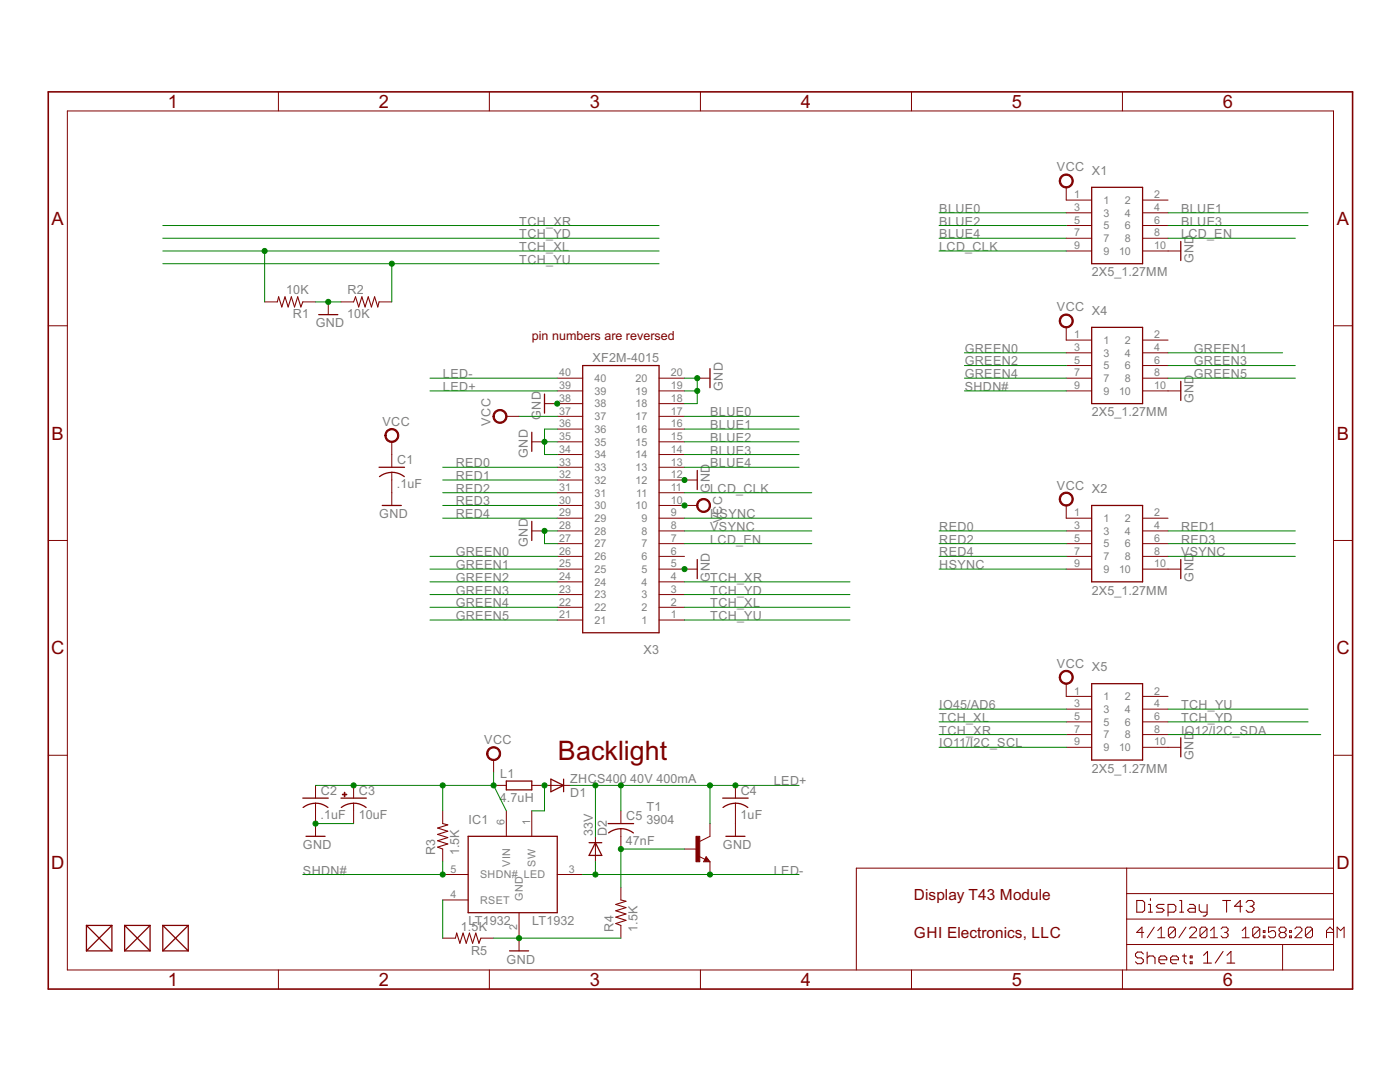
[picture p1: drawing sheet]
<svg xmlns="http://www.w3.org/2000/svg" width="279mm" height="216mm" viewBox="0 0 279 216" stroke-linecap="round" stroke-linejoin="round" font-family="sans-serif">
<g fill="none" stroke="#800000" stroke-width=".2">
<path d="M55.6 18.3v3.8M97.7 18.3v3.8M139.8 18.3v3.8M181.9 18.3v3.8M224 18.3v3.8M13.4 22.1h252.7v171.4h-252.7zM212.8 37.4v2.5h5.1M228 39.9h5.1M212.8 50.1h5.1M212.8 42.5h5.1M212.8 45h5.1M212.8 47.5h5.1"/>
<path d="M228 50.1h7.6M228 42.5h5.1M228 45h5.1M228 47.5h5.1M9.6 65h3.8M52.8 60.2h2.6M60.4 60.2h2.6M65.5 60.2v2.6M68.1 60.2h2.5M75.6 60.2h2.6M111.2 78h5.1M111.2 75.5h5.1"/>
<path d="M131.5 78h5.1M131.5 75.5h5.1M139.1 75.5h2.6M212.8 78h5.1M212.8 65.3v2.6h5.1M212.8 70.4h5.1M212.8 72.9h5.1M212.8 75.5h5.1M228 78h7.6M228 67.9h5.1M228 70.4h5.1M228 72.9h5.1"/>
<path d="M228 75.5h5.1M266.1 65h3.8M78.2 88.2v5M78.2 94.3v6.6M101 83.1h2.6M106.1 88.2h2.6M108.7 80.5h7.6M111.2 88.2h5.1M111.2 95.8h5.1M111.2 83.1h5.1M111.2 98.3h5.1M111.2 93.2h5.1"/>
<path d="M111.2 90.7h5.1M111.2 85.6h5.1M131.5 88.2h5.1M131.5 95.8h7.6M131.5 83.1h5.1M131.5 80.5h5.1M131.5 98.3h5.1M131.5 93.2h5.1M131.5 90.7h5.1M131.5 85.6h5.1M9.6 107.8h3.8M106.1 105.9h2.6"/>
<path d="M111.2 113.6h5.1M111.2 103.4h5.1M111.2 105.9h5.1M111.2 108.5h5.1M111.2 111h5.1M111.2 118.6h5.1M111.2 116.1h5.1M111.2 100.9h5.1M131.5 113.6h7.6M131.5 103.4h5.1M131.5 105.9h5.1M131.5 108.5h5.1"/>
<path d="M131.5 111h5.1M131.5 118.6h5.1M131.5 116.1h5.1M131.5 100.9h7.6M212.8 100.9v2.5h5.1M212.8 113.6h5.1M212.8 105.9h5.1M212.8 108.5h5.1M212.8 111h5.1M228 113.6h7.6M228 103.4h5.1M228 105.9h5.1"/>
<path d="M228 108.5h5.1M228 111h5.1M266.1 107.8h3.8M111.2 123.7h5.1M111.2 121.2h5.1M131.5 123.7h5.1M131.5 121.2h5.1M212.8 136.4v2.6h5.1M228 139h5.1M9.6 150.7h3.8M63 156.7v2.6M70.6 156.7v2.6"/>
<path d="M98.5 151.7v2.5M98.5 156.7h2.5M106.1 156.7h7.6M146.8 156.7v2.6M212.8 149.1h5.1M212.8 141.5h5.1M212.8 144h5.1M212.8 146.6h5.1M228 149.1h7.6M228 141.5h5.1M228 144h5.1M228 146.6h5.1"/>
<path d="M266.1 150.7h3.8M63 160.3v6.6M70.6 160.3v4M88.3 174.5h5.1M88.3 179.6h5.1M88.3 161.8v2.5M88.3 169.4v2.6M101 161.8v5.1M106.1 161.8v5.1M111.2 174.5h5.1M118.8 166.9v5.1M123.9 161.8v2.5"/>
<path d="M123.9 165.4v4M123.9 177v2.6M136.6 169.4h2.5M139.4 170.9l1.3 .6M140.9 170.9l.8 1.1h-1.3zM141.7 164.3v2.6l-2 1M141.7 172v2.5M146.8 160.3v6.6M224.9 173.2v20.3M224.9 178.3h41.2M266.1 173.2h-95.2v20.3M55.6 193.5v3.9"/>
<path d="M88.3 187.2h2.6M96 187.2h2.5M97.7 193.5v3.9M103.6 182.1v7.6M123.9 184.7v2.5M139.8 193.5v3.9M181.9 193.5v3.9M224 193.5v3.9M224.9 188.5h41.2M224.9 183.4h41.2M228.3 186.1h-1.5l1.1-1.1v2.1M230.4 185l-1.4 2.1"/>
<path d="M231.1 185.7l.7-.7v2.1M231.1 187.1h1.4M234.6 185.4v1.4l-.4 .3h-.7l-.3-.3M234.6 185.4l-.4-.4h-.7l-.3 .4v1.4M234.6 185.4l-1.4 1.4M236.7 185l-1.4 2.1M237.4 185.4l.3-.4h.7l.4 .4v.3l-1.4 1.4h1.4M240.9 185.4v1.4l-.4 .3h-.7l-.3-.3M240.9 185.4l-.4-.4h-.7l-.3 .4v1.4M240.9 185.4l-1.4 1.4M241.6 187.1h1.4M241.6 185.7l.7-.7v2.1"/>
<path d="M243.7 185.4l.3-.4h.8l.3 .4v.3l-.3 .4M244.4 186.1h.4M244.8 186.1l.3 .3v.4l-.3 .3h-.8l-.3-.3M247.9 187.1h1.4M247.9 185.7l.7-.7v2.1M251.4 185.4v1.4l-.3 .3h-.7l-.4-.3M251.4 185.4l-.3-.4h-.7l-.4 .4v1.4M251.4 185.4l-1.4 1.4M252.1 185.7h.4v.4h-.4zM252.1 186.8h.4v.3h-.4zM254.6 185h-1.4v1.1l.7-.4h.3l.4 .4v.7l-.4 .3h-.7l-.3-.3M255.6 186.1h.7"/>
<path d="M255.6 186.1l-.3 .3v.4l.3 .3h.7l.4-.3v-.4l-.4-.3M255.6 186.1l-.3-.4v-.3l.3-.4h.7l.4 .4v.3l-.4 .4M256 188.5v5M257.4 185.7h.3v.4h-.3zM257.4 186.8h.3v.3h-.3zM258.4 185.4l.4-.4h.7l.3 .4v.3l-1.4 1.4h1.4M261.9 185.4v1.4l-.3 .3h-.7l-.4-.3M261.9 185.4l-.3-.4h-.7l-.4 .4v1.4M261.9 185.4l-1.4 1.4M264.7 186.1h1.4M266.1 185.7l-.7-.7-.7 .7v1.4M266.8 187.1v-2.1l.7 .7 .7-.7v2.1"/>
</g>
<g fill="none" stroke="#800000" stroke-width=".21">
<path d="M55.4 60.2l.2-1 .6 2.1 .7-2.1 .6 2.1 .6-2.1 .7 2.1 .6-2.1 .6 2.1 .4-1.1M70.6 60.2l.4-1 .6 2.1 .6-2.1 .7 2.1 .6-2.1 .6 2.1 .7-2.1 .6 2.1 .2-1.1M88.3 164.3l1.1 .3-2.1 .6 2.1 .7-2.1 .6 2.1 .6-2.1 .7 2.1 .6-2.1 .6 1 .4M123.9 179.6l1 .2-2 .7 2 .6-2 .6 2 .7-2 .6 2 .6-2 .7 1 .4M226.9 179.7h1.1l.4 .4v1.5l-.4 .4h-1.1zM229.6 179.3v.4M235.4 179.7h.4v2.3M244 179.7h1.6M244.8 179.7v2.3M90.9 187.2l.2-1 .7 2 .6-2 .6 2 .7-2 .6 2 .7-2 .6 2 .4-1M228.2 190.4l-.4-.4h-.8l-.4 .4v.4l.4 .3h.8l.4 .4v.4l-.4 .4h-.8l-.4-.4M228.9 190v2.3"/>
<path d="M228.9 191.1l.4-.3h.8l.4 .3v1.2M229.2 182h.8M229.2 180.5h.4v1.5M231.3 191.5h1.6v-.4l-.4-.3h-.8l-.4 .3v.8l.4 .4h.8M232.3 180.5h-1.1l-.4 .3 .4 .5h.7l.4 .3-.4 .4h-1.1M233.1 182h1.2l.4-.4v-.8l-.4-.3h-1.2v2.3M233.6 191.5h1.6v-.4l-.4-.3h-.8l-.4 .3v.8l.4 .4h.8M235.4 182h.8M236 190.8h.7M236.3 190.4v1.5l.4 .4M237.4 180.5h.8l.3 .3v1.2h-1.1l-.4-.4 .4-.3h1.1M237.5 190.8h.4v.3h-.4z"/>
<path d="M237.5 191.9h.4v.4h-.4zM239.3 180.5v1.1l.4 .4h1.2M240.2 190.6l.8-.8v2.4M240.2 192.2h1.6M240.9 180.5v1.9l-.4 .4h-.4M244.1 189.8l-1.6 2.4M244.9 192.2h1.5M244.9 190.6l.8-.8v2.4M247.9 180.8h-1.5l1.1-1.1v2.3M248.7 180.1l.4-.4h.8l.4 .4v.4l-.4 .3M249.5 180.8h.4M249.9 180.8l.4 .5v.3l-.4 .4h-.8l-.4-.4"/>
</g>
<path d="M9.6 18.3h260.3v179.1h-260.3z" fill="none" stroke="#800000" stroke-width=".32"/>
<g fill="none" stroke="#800000" stroke-width=".25">
<path d="M217.9 37.4h10.1v15.2h-10.1zM235.6 48.2v3.8M63.6 62.8h3.8M108.7 78.6v3.8M116.3 72.9h15.2v53.4h-15.2zM141.7 73.6v3.8M217.9 65.3h10.1v15.2h-10.1zM235.6 76.1v3.8M75.6 93.2h5.1M75.7 95.1a4 4 0 0 1 5 0M106.1 86.3v3.8M139.1 93.9v3.8"/>
<path d="M76.3 100.9h3.8M106.1 104v3.8M139.1 111.7v3.8M217.9 100.9h10.1v15.2h-10.1zM235.6 111.7v3.8M217.9 136.4h10.1v15.3h-10.1zM60.4 159.3h5.1M68.1 159.3h5M101 155.9h5.1v1.7h-5.1zM109.9 155.5l2.6 1.2-2.6 1.3zM112.5 155.5v2.5M144.2 159.3h5.1"/>
<path d="M235.6 147.2v3.8M60.5 161.1a4 4 0 0 1 4.9 0M61.1 166.9h3.8M68.1 161.1a4 4 0 0 1 5 0M93.4 166.9h17.8v15.2h-17.8zM117.6 168.1h2.5M118.8 168.1l1.3 2.6h-2.5zM121.4 164.3h5M121.5 166.2a4 4 0 0 1 4.9 0M140.9 171.4l.2 .3h-.4l.2-.5 .5 .6h-.7M144.3 161.1a4 4 0 0 1 4.9 0M144.9 166.9h3.8"/>
<path d="M17.3 189.7h5M17.3 184.7h5M17.3 184.7l5 5M17.3 184.7v5M22.3 184.7l-5 5M22.3 184.7v5M24.9 189.7h5.1M24.9 184.7l5.1 5M24.9 184.7h5.1M24.9 184.7v5M30 184.7l-5.1 5M30 184.7v5"/>
<path d="M32.5 189.7h5.1M32.5 184.7h5.1M32.5 184.7l5.1 5M32.5 184.7v5M37.6 184.7l-5.1 5M37.6 184.7v5M101.7 189.7h3.8"/>
</g>
<g fill="#800000" stroke="#800000" stroke-width=".2">
<path d="M97.5 149.4a1.4 1.4 0 0 1 2.2 .2 1.4 1.4 0 0 1-.8 2.1 1.4 1.4 0 0 1-1.8-1.3h.3a1.15 1.15 0 0 1 1.6-1.1 1.15 1.15 0 0 1 .3 1.9 1.15 1.15 0 0 1-1.9-.5v-.3h-.3z" fill-rule="evenodd"/>
<path d="M211.8 98.6a1.4 1.4 0 0 1 2.2 .3 1.4 1.4 0 0 1-.8 2 1.4 1.4 0 0 1-1.8-1.3h.2a1.15 1.15 0 0 1 1.7-1.1 1.15 1.15 0 0 1 .2 1.9 1.15 1.15 0 0 1-1.8-.5l-.1-.3h-.2z" fill-rule="evenodd"/>
<path d="M211.8 35.2a1.4 1.4 0 0 1 2.2 .2 1.4 1.4 0 0 1-.8 2.1 1.4 1.4 0 0 1-1.8-1.4h.2a1.15 1.15 0 0 1 1.6-1.1 1.15 1.15 0 0 1 .3 1.9 1.15 1.15 0 0 1-1.8-.5l-.1-.3h-.2z" fill-rule="evenodd"/>
<path d="M211.8 63.1a1.4 1.4 0 0 1 2.2 .2 1.4 1.4 0 0 1-.8 2.1 1.4 1.4 0 0 1-1.8-1.3h.2a1.15 1.15 0 0 1 1.6-1.1 1.15 1.15 0 0 1 .3 1.9 1.15 1.15 0 0 1-1.8-.6l-.1-.2h-.2z" fill-rule="evenodd"/>
<path d="M211.8 134.2a1.4 1.4 0 0 1 2.2 .2 1.4 1.4 0 0 1-.8 2.1 1.4 1.4 0 0 1-1.8-1.4h.2a1.15 1.15 0 0 1 1.6-1 1.15 1.15 0 0 1 .3 1.9 1.15 1.15 0 0 1-1.8-.6l-.1-.3h-.2z" fill-rule="evenodd"/>
<path d="M77.2 85.9a1.4 1.4 0 0 1 2.2 .3 1.4 1.4 0 0 1-.8 2.1 1.4 1.4 0 0 1-1.8-1.4h.2a1.15 1.15 0 0 1 1.7-1.1 1.15 1.15 0 0 1 .2 1.9 1.15 1.15 0 0 1-1.8-.5l-.1-.3h-.2z" fill-rule="evenodd"/>
<path d="M98.8 82.1a1.4 1.4 0 0 1 2.2 .3 1.4 1.4 0 0 1-.8 2 1.4 1.4 0 0 1-1.8-1.3h.2a1.15 1.15 0 0 1 1.7-1.1 1.15 1.15 0 0 1 .2 1.9 1.15 1.15 0 0 1-1.8-.5l-.1-.3h-.2z" fill-rule="evenodd"/>
<path d="M139.4 99.9a1.39 1.39 0 0 1 2.2 .2 1.39 1.39 0 0 1-.8 2.1 1.39 1.39 0 0 1-1.8-1.3h.3a1.14 1.14 0 0 1 1.6-1.1 1.14 1.14 0 0 1 .3 1.9 1.14 1.14 0 0 1-1.9-.5v-.3h-.3z" fill-rule="evenodd"/>
</g>
<g fill="#800000" stroke="#800000" stroke-width=".2">
<path d="M138.9 166.9h.8v5.1h-.8z"/>
<path d="M68.3 158.5h.9v.1h-.9z"/>
<path d="M68.7 158.1h.1v.9h-.1z"/>
</g>
<g fill="none" stroke="#008000" stroke-width=".2">
<path d="M32.5 45h99M32.5 47.5h99M32.5 50.1h99M32.5 52.6h99M52.8 50.1v10.1M78.2 52.6v7.6M187.4 42.5h25.4M187.4 45h25.4M187.4 47.5h25.4M187.4 50.1h25.4M233.1 42.5h27.9M233.1 45h27.9"/>
<path d="M233.1 47.5h25.4M63 60.2h5.1M85.8 75.5h25.4M85.8 78h25.4M136.6 75.5h2.5v5h-2.5M136.6 78h2.5M192.5 75.5h20.3M192.5 78h20.3M192.5 70.4h20.3M192.5 72.9h20.3M233.1 75.5h25.4M233.1 70.4h22.9"/>
<path d="M233.1 72.9h25.4M88.3 93.2h22.9M88.3 95.8h22.9M88.3 98.3h22.9M103.6 83.1h7.6M108.7 88.2h2.5M111.2 85.6h-2.5v5.1h2.5M136.6 85.6h22.9M136.6 90.7h22.9M136.6 88.2h22.9M136.6 83.1h22.9M136.6 93.2h22.9"/>
<path d="M136.6 98.3h25.4M85.8 111h25.4M85.8 113.6h25.4M85.8 116.1h25.4M85.8 118.6h25.4M88.3 100.9h22.9M88.3 103.4h22.9M111.2 105.9h-2.5v2.6h2.5M136.6 105.9h25.4M136.6 108.5h25.4M136.6 103.4h25.4M136.6 116.1h33"/>
<path d="M136.6 118.6h33M187.4 105.9h25.4M187.4 108.5h25.4M187.4 111h25.4M187.4 113.6h25.4M233.1 105.9h25.4M233.1 108.5h25.4M233.1 111h25.4M85.8 121.2h25.4M85.8 123.7h25.4M136.6 121.2h33M136.6 123.7h33"/>
<path d="M63 156.7h35.5M88.3 156.7v5.1M98.5 154.2v2.5M98.5 156.7l2.5 5.1M108.7 156.7v5.1h-2.6M113.7 156.7h45.8M118.8 156.7v10.2M123.9 156.7v5.1M141.7 156.7v7.6M187.4 144h25.4M187.4 141.5h25.4M187.4 146.6h25.4"/>
<path d="M187.4 149.1h25.4M233.1 144h27.9M233.1 141.5h27.9M233.1 146.6h30.5M63 164.3h7.6M88.3 172v2.5h-27.9M88.3 179.6v7.6M116.3 174.5h43.2M118.8 172v2.5M136.6 169.4h-12.7v7.6M98.5 187.2h25.4"/>
</g>
<g fill="#008000" stroke="#008000" stroke-width=".2">
<circle cx="103.6" cy="187.2" r=".51"/>
<circle cx="63" cy="164.3" r=".51"/>
<circle cx="65.5" cy="60.2" r=".51"/>
<circle cx="108.7" cy="88.2" r=".51"/>
<circle cx="108.7" cy="105.9" r=".51"/>
<circle cx="139.1" cy="75.5" r=".51"/>
<circle cx="139.1" cy="78" r=".51"/>
<circle cx="136.6" cy="95.8" r=".51"/>
<circle cx="136.6" cy="113.6" r=".51"/>
<circle cx="111.2" cy="80.5" r=".51"/>
<circle cx="98.5" cy="156.7" r=".51"/>
<circle cx="88.3" cy="156.7" r=".51"/>
<circle cx="70.6" cy="156.7" r=".51"/>
<circle cx="136.6" cy="100.9" r=".51"/>
<circle cx="108.7" cy="156.7" r=".51"/>
<circle cx="123.9" cy="169.4" r=".51"/>
<circle cx="88.3" cy="174.5" r=".51"/>
<circle cx="146.8" cy="156.7" r=".51"/>
<circle cx="141.7" cy="156.7" r=".51"/>
<circle cx="123.9" cy="156.7" r=".51"/>
<circle cx="118.8" cy="156.7" r=".51"/>
<circle cx="118.8" cy="174.5" r=".51"/>
<circle cx="141.7" cy="174.5" r=".51"/>
<circle cx="52.8" cy="50.1" r=".51"/>
<circle cx="78.2" cy="52.6" r=".51"/>
</g>
<text font-size="6" fill="#800000" x="111.3" y="151.6">Backlight</text>
<g font-size="4.1" fill="#800000">
<text x="33.5" y="21.5">1</text>
<text x="75.6" y="21.5">2</text>
<text x="117.7" y="21.5">3</text>
<text x="159.8" y="21.5">4</text>
<text x="201.9" y="21.5">5</text>
<text x="244.1" y="21.5">6</text>
<text x="10.3" y="44.9">A</text>
<text x="266.8" y="44.9">A</text>
<text x="10.3" y="87.7">B</text>
<text x="266.8" y="87.7">B</text>
<text x="10.2" y="130.6">C</text>
<text x="266.7" y="130.6">C</text>
<text x="10.2" y="173.4">D</text>
<text x="266.7" y="173.4">D</text>
<text x="33.5" y="196.7">1</text>
<text x="75.6" y="196.7">2</text>
<text x="117.7" y="196.7">3</text>
<text x="159.8" y="196.7">4</text>
<text x="201.9" y="196.7">5</text>
<text x="244.1" y="196.7">6</text>
</g>
<g font-size="3.4" fill="#800000">
<text x="182.4" y="179.6">Display T43 Module</text>
<text x="182.4" y="187.2">GHI Electronics, LLC</text>
</g>
<g font-size="2.8" fill="#808080">
<text x="210.9" y="34.2">VCC X1</text>
<text x="103.6" y="45">TCH_XR</text>
<text x="103.6" y="47.5">TCH_YD</text>
<text x="187.4" y="42.5">BLUE0</text>
<text x="187.4" y="45">BLUE2</text>
<text x="187.4" y="47.5">BLUE4</text>
<text x="235.7" y="42.5">BLUE1</text>
<text x="235.7" y="45">BLUE3</text>
<text x="235.7" y="47.5">LCD_EN</text>
<text x="103.6" y="50.1">TCH_XL</text>
<text x="103.6" y="52.6">TCH_YU</text>
<text x="187.4" y="50.1">LCD_CLK</text>
<text x="238.2" y="52.6" transform="rotate(-90 238.2 52.6)">GND</text>
<text x="57.1" y="58.7">10K</text>
<text x="69.4" y="58.7">R2</text>
<text x="217.9" y="55.2">2X5_1.27MM</text>
<text x="58.5" y="63.5">R1</text>
<text x="63" y="65.3">GND</text>
<text x="69.3" y="63.5">10K</text>
<text x="210.9" y="62.1">VCC X4</text>
<text x="192.5" y="70.4">GREEN0</text>
<text x="238.2" y="70.4">GREEN1</text>
<text x="88.4" y="75.5">LED-</text>
<text x="118.2" y="72.2">XF2M-4015</text>
<text x="144.2" y="78" transform="rotate(-90 144.2 78)">GND</text>
<text x="192.5" y="72.9">GREEN2</text>
<text x="192.5" y="75.5">GREEN4</text>
<text x="238.2" y="72.9">GREEN3</text>
<text x="238.2" y="75.5">GREEN5</text>
<text x="88.4" y="78">LED+</text>
<text x="107.9" y="83.8" transform="rotate(-90 107.9 83.8)">GND</text>
<text x="141.7" y="83.1">BLUE0</text>
<text x="192.5" y="78">SHDN#</text>
<text x="217.9" y="83.1">2X5_1.27MM</text>
<text x="238.2" y="80.5" transform="rotate(-90 238.2 80.5)">GND</text>
<text x="76.3" y="85">VCC</text>
<text x="97.9" y="84.9" transform="rotate(-90 97.9 84.9)">VCC</text>
<text x="141.7" y="85.6">BLUE1</text>
<text x="141.7" y="88.2">BLUE2</text>
<text x="79.3" y="92.6">C1</text>
<text x="90.9" y="93.2">RED0</text>
<text x="90.9" y="95.8">RED1</text>
<text x="105.4" y="91.4" transform="rotate(-90 105.4 91.4)">GND</text>
<text x="141.7" y="90.7">BLUE3</text>
<text x="141.7" y="93.2">BLUE4</text>
<text x="79.2" y="97.4">.1uF</text>
<text x="90.9" y="98.3">RED2</text>
<text x="90.9" y="100.9">RED3</text>
<text x="141.7" y="98.3" transform="rotate(-90 141.7 98.3)">GND</text>
<text x="141.7" y="98.3">LCD_CLK</text>
<text x="210.9" y="97.7">VCC X2</text>
<text x="75.7" y="103.4">GND</text>
<text x="90.9" y="103.4">RED4</text>
<text x="141.7" y="103.4">HSYNC</text>
<text x="141.7" y="105.9">VSYNC</text>
<text x="144.1" y="104.4" transform="rotate(-90 144.1 104.4)">V</text>
<text x="144.1" y="102.7" transform="rotate(-90 144.1 102.7)">CC</text>
<text x="187.4" y="105.9">RED0</text>
<text x="235.7" y="105.9">RED1</text>
<text x="90.9" y="111">GREEN0</text>
<text x="90.9" y="113.6">GREEN1</text>
<text x="105.4" y="109.2" transform="rotate(-90 105.4 109.2)">GND</text>
<text x="141.7" y="108.5">LCD_EN</text>
<text x="187.4" y="108.5">RED2</text>
<text x="187.4" y="111">RED4</text>
<text x="187.4" y="113.6">HSYNC</text>
<text x="235.7" y="108.5">RED3</text>
<text x="235.7" y="111">VSYNC</text>
<text x="90.9" y="116.1">GREEN2</text>
<text x="90.9" y="118.6">GREEN3</text>
<text x="141.7" y="116.1" transform="rotate(-90 141.7 116.1)">GND</text>
<text x="141.7" y="116.1">TCH_XR</text>
<text x="141.7" y="118.6">TCH_YD</text>
<text x="217.9" y="118.6">2X5_1.27MM</text>
<text x="238.2" y="116.1" transform="rotate(-90 238.2 116.1)">GND</text>
<text x="90.9" y="121.2">GREEN4</text>
<text x="90.9" y="123.7">GREEN5</text>
<text x="141.7" y="121.2">TCH_XL</text>
<text x="141.7" y="123.7">TCH_YU</text>
<text x="128.4" y="130.6">X3</text>
<text x="210.9" y="133.2">VCC X5</text>
<text x="187.4" y="141.5">IO45/AD6</text>
<text x="235.7" y="141.5">TCH_YU</text>
<text x="96.7" y="148.5">VCC</text>
<text x="187.4" y="144">TCH_XL</text>
<text x="187.4" y="146.6">TCH_XR</text>
<text x="187.4" y="149.1">IO11/I2C_SCL</text>
<text x="235.7" y="144">TCH_YD</text>
<text x="235.7" y="146.6">IO12/I2C_SDA</text>
<text x="99.8" y="155.2">L1</text>
<text x="217.9" y="154.2">2X5_1.27MM</text>
<text x="238.2" y="151.6" transform="rotate(-90 238.2 151.6)">GND</text>
<text x="64" y="158.6">C2</text>
<text x="71.6" y="158.6">C3</text>
<text x="99.8" y="160">4.7uH</text>
<text x="113.8" y="156.2">ZHCS400</text>
<text x="113.8" y="159">D1</text>
<text x="125.8" y="156.2">40V 400mA</text>
<text x="129" y="161.8">T1</text>
<text x="147.8" y="158.6">C4</text>
<text x="154.4" y="156.7">LED+</text>
<text x="64" y="163.5">.1uF</text>
<text x="71.6" y="163.5">10uF</text>
<text x="93.5" y="164.3">IC1</text>
<text x="118.3" y="166.9" transform="rotate(-90 118.3 166.9)">33V</text>
<text x="121.1" y="166.8" transform="rotate(-90 121.1 166.8)">D2</text>
<text x="125" y="163.7">C5</text>
<text x="129" y="164.3">3904</text>
<text x="147.8" y="163.5">1uF</text>
<text x="60.5" y="169.4">GND</text>
<text x="86.9" y="170.7" transform="rotate(-90 86.9 170.7)">R3</text>
<text x="91.7" y="170.7" transform="rotate(-90 91.7 170.7)">1.5K</text>
<text x="124.9" y="168.5">47nF</text>
<text x="144.3" y="169.4">GND</text>
<text x="60.5" y="174.5">SHDN#</text>
<text x="154.4" y="174.5">LED-</text>
<text x="92" y="185.7">1.5K</text>
<text x="93.5" y="184.7">LT1932</text>
<text x="106.2" y="184.7">LT1932</text>
<text x="122.4" y="185.9" transform="rotate(-90 122.4 185.9)">R4</text>
<text x="127.2" y="185.9" transform="rotate(-90 127.2 185.9)">1.5K</text>
<text x="94" y="190.5">R5</text>
<text x="101.1" y="192.3">GND</text>
</g>
<text font-size="2.8" fill="#800000" x="106.1" y="67.9">pin numbers are reversed</text>
<g font-size="2.4" fill="#808080">
<text x="214.4" y="39.6">1</text>
<text x="220.2" y="40.7">1</text>
<text x="224.5" y="40.7">2</text>
<text x="230.4" y="39.6">2</text>
<text x="214.4" y="42.1">3</text>
<text x="214.4" y="44.6">5</text>
<text x="214.4" y="47.2">7</text>
<text x="220.2" y="43.2">3</text>
<text x="220.2" y="45.8">5</text>
<text x="224.5" y="43.2">4</text>
<text x="224.5" y="45.8">6</text>
<text x="230.4" y="42.1">4</text>
<text x="230.4" y="44.6">6</text>
<text x="230.4" y="47.2">8</text>
<text x="214.4" y="49.7">9</text>
<text x="220.2" y="48.3">7</text>
<text x="220.2" y="50.8">9</text>
<text x="223.3" y="50.8">10</text>
<text x="224.5" y="48.3">8</text>
<text x="230.4" y="49.7">10</text>
<text x="214.4" y="67.5">1</text>
<text x="214.4" y="70">3</text>
<text x="220.2" y="68.6">1</text>
<text x="220.2" y="71.2">3</text>
<text x="224.5" y="68.6">2</text>
<text x="224.5" y="71.2">4</text>
<text x="230.4" y="67.5">2</text>
<text x="230.4" y="70">4</text>
<text x="111.6" y="77.7">39</text>
<text x="111.6" y="75.1">40</text>
<text x="118.6" y="76.2">40</text>
<text x="126.8" y="76.2">20</text>
<text x="133.9" y="77.7">19</text>
<text x="133.9" y="75.1">20</text>
<text x="214.4" y="72.6">5</text>
<text x="214.4" y="75.1">7</text>
<text x="214.4" y="77.7">9</text>
<text x="220.2" y="73.7">5</text>
<text x="220.2" y="76.2">7</text>
<text x="224.5" y="73.7">6</text>
<text x="224.5" y="76.2">8</text>
<text x="230.4" y="72.6">6</text>
<text x="230.4" y="75.1">8</text>
<text x="230.4" y="77.7">10</text>
<text x="111.6" y="82.7">37</text>
<text x="111.6" y="80.2">38</text>
<text x="118.6" y="83.8">37</text>
<text x="118.6" y="81.3">38</text>
<text x="118.6" y="78.8">39</text>
<text x="126.8" y="83.8">17</text>
<text x="126.8" y="81.3">18</text>
<text x="126.8" y="78.8">19</text>
<text x="133.9" y="82.7">17</text>
<text x="133.9" y="80.2">18</text>
<text x="220.2" y="78.8">9</text>
<text x="223.3" y="78.8">10</text>
<text x="111.6" y="87.8">35</text>
<text x="111.6" y="85.3">36</text>
<text x="118.6" y="88.9">35</text>
<text x="118.6" y="86.4">36</text>
<text x="126.8" y="88.9">15</text>
<text x="126.8" y="86.4">16</text>
<text x="133.9" y="87.8">15</text>
<text x="133.9" y="85.3">16</text>
<text x="111.6" y="95.4">32</text>
<text x="111.6" y="92.9">33</text>
<text x="111.6" y="90.3">34</text>
<text x="118.6" y="94">33</text>
<text x="118.6" y="91.5">34</text>
<text x="126.8" y="94">13</text>
<text x="126.8" y="91.5">14</text>
<text x="133.9" y="95.4">12</text>
<text x="133.9" y="92.9">13</text>
<text x="133.9" y="90.3">14</text>
<text x="111.6" y="100.5">30</text>
<text x="111.6" y="98">31</text>
<text x="118.6" y="101.6">30</text>
<text x="118.6" y="99.1">31</text>
<text x="118.6" y="96.5">32</text>
<text x="126.8" y="96.5">12</text>
<text x="126.8" y="101.6">10</text>
<text x="127" y="99.1">11</text>
<text x="133.9" y="98">11</text>
<text x="133.9" y="100.5">10</text>
<text x="111.6" y="105.6">28</text>
<text x="111.6" y="103">29</text>
<text x="118.6" y="106.7">28</text>
<text x="118.6" y="104.2">29</text>
<text x="128" y="106.7">8</text>
<text x="128" y="104.2">9</text>
<text x="133.9" y="105.6">8</text>
<text x="133.9" y="103">9</text>
<text x="214.4" y="103">1</text>
<text x="214.4" y="105.6">3</text>
<text x="220.2" y="104.2">1</text>
<text x="220.2" y="106.7">3</text>
<text x="224.5" y="104.2">2</text>
<text x="224.5" y="106.7">4</text>
<text x="230.4" y="103">2</text>
<text x="230.4" y="105.6">4</text>
<text x="111.6" y="113.2">25</text>
<text x="111.6" y="110.7">26</text>
<text x="111.6" y="108.1">27</text>
<text x="118.6" y="111.8">26</text>
<text x="118.6" y="109.2">27</text>
<text x="128" y="111.8">6</text>
<text x="128" y="109.2">7</text>
<text x="133.9" y="113.2">5</text>
<text x="133.9" y="110.7">6</text>
<text x="133.9" y="108.1">7</text>
<text x="214.4" y="108.1">5</text>
<text x="214.4" y="110.7">7</text>
<text x="214.4" y="113.2">9</text>
<text x="220.2" y="109.2">5</text>
<text x="220.2" y="111.8">7</text>
<text x="224.5" y="109.2">6</text>
<text x="224.5" y="111.8">8</text>
<text x="230.4" y="108.1">6</text>
<text x="230.4" y="110.7">8</text>
<text x="230.4" y="113.2">10</text>
<text x="111.6" y="118.3">23</text>
<text x="111.6" y="115.7">24</text>
<text x="118.6" y="119.4">23</text>
<text x="118.6" y="116.9">24</text>
<text x="118.6" y="114.3">25</text>
<text x="128" y="119.4">3</text>
<text x="128" y="116.9">4</text>
<text x="128" y="114.3">5</text>
<text x="133.9" y="118.3">3</text>
<text x="133.9" y="115.7">4</text>
<text x="220.2" y="114.3">9</text>
<text x="223.3" y="114.3">10</text>
<text x="111.6" y="123.4">21</text>
<text x="111.6" y="120.8">22</text>
<text x="118.6" y="124.5">21</text>
<text x="118.6" y="121.9">22</text>
<text x="128" y="124.5">1</text>
<text x="128" y="121.9">2</text>
<text x="133.9" y="123.4">1</text>
<text x="133.9" y="120.8">2</text>
<text x="214.4" y="138.6">1</text>
<text x="214.4" y="141.1">3</text>
<text x="214.4" y="143.7">5</text>
<text x="220.2" y="139.7">1</text>
<text x="220.2" y="142.3">3</text>
<text x="224.5" y="139.7">2</text>
<text x="224.5" y="142.3">4</text>
<text x="230.4" y="138.6">2</text>
<text x="230.4" y="141.1">4</text>
<text x="230.4" y="143.7">6</text>
<text x="214.4" y="146.2">7</text>
<text x="214.4" y="148.8">9</text>
<text x="220.2" y="144.8">5</text>
<text x="220.2" y="147.3">7</text>
<text x="220.2" y="149.9">9</text>
<text x="223.3" y="149.9">10</text>
<text x="224.5" y="144.8">6</text>
<text x="224.5" y="147.3">8</text>
<text x="230.4" y="146.2">8</text>
<text x="230.4" y="148.8">10</text>
<text x="100.7" y="164.5" transform="rotate(-90 100.7 164.5)">6</text>
<text x="105.8" y="164.5" transform="rotate(-90 105.8 164.5)">1</text>
<text x="101.8" y="173" transform="rotate(-90 101.8 173)">VIN</text>
<text x="106.9" y="172.9" transform="rotate(-90 106.9 172.9)">SW</text>
<text x="89.9" y="174.1">5</text>
<text x="89.9" y="179.2">4</text>
<text x="95.8" y="175.3">SHDN# LED</text>
<text x="104.4" y="179.7" transform="rotate(-90 104.4 179.7)">GND</text>
<text x="113.5" y="174.1">3</text>
<text x="95.8" y="180.3">RSET</text>
<text x="103.2" y="185.6" transform="rotate(-90 103.2 185.6)">2</text>
</g>
</svg>
